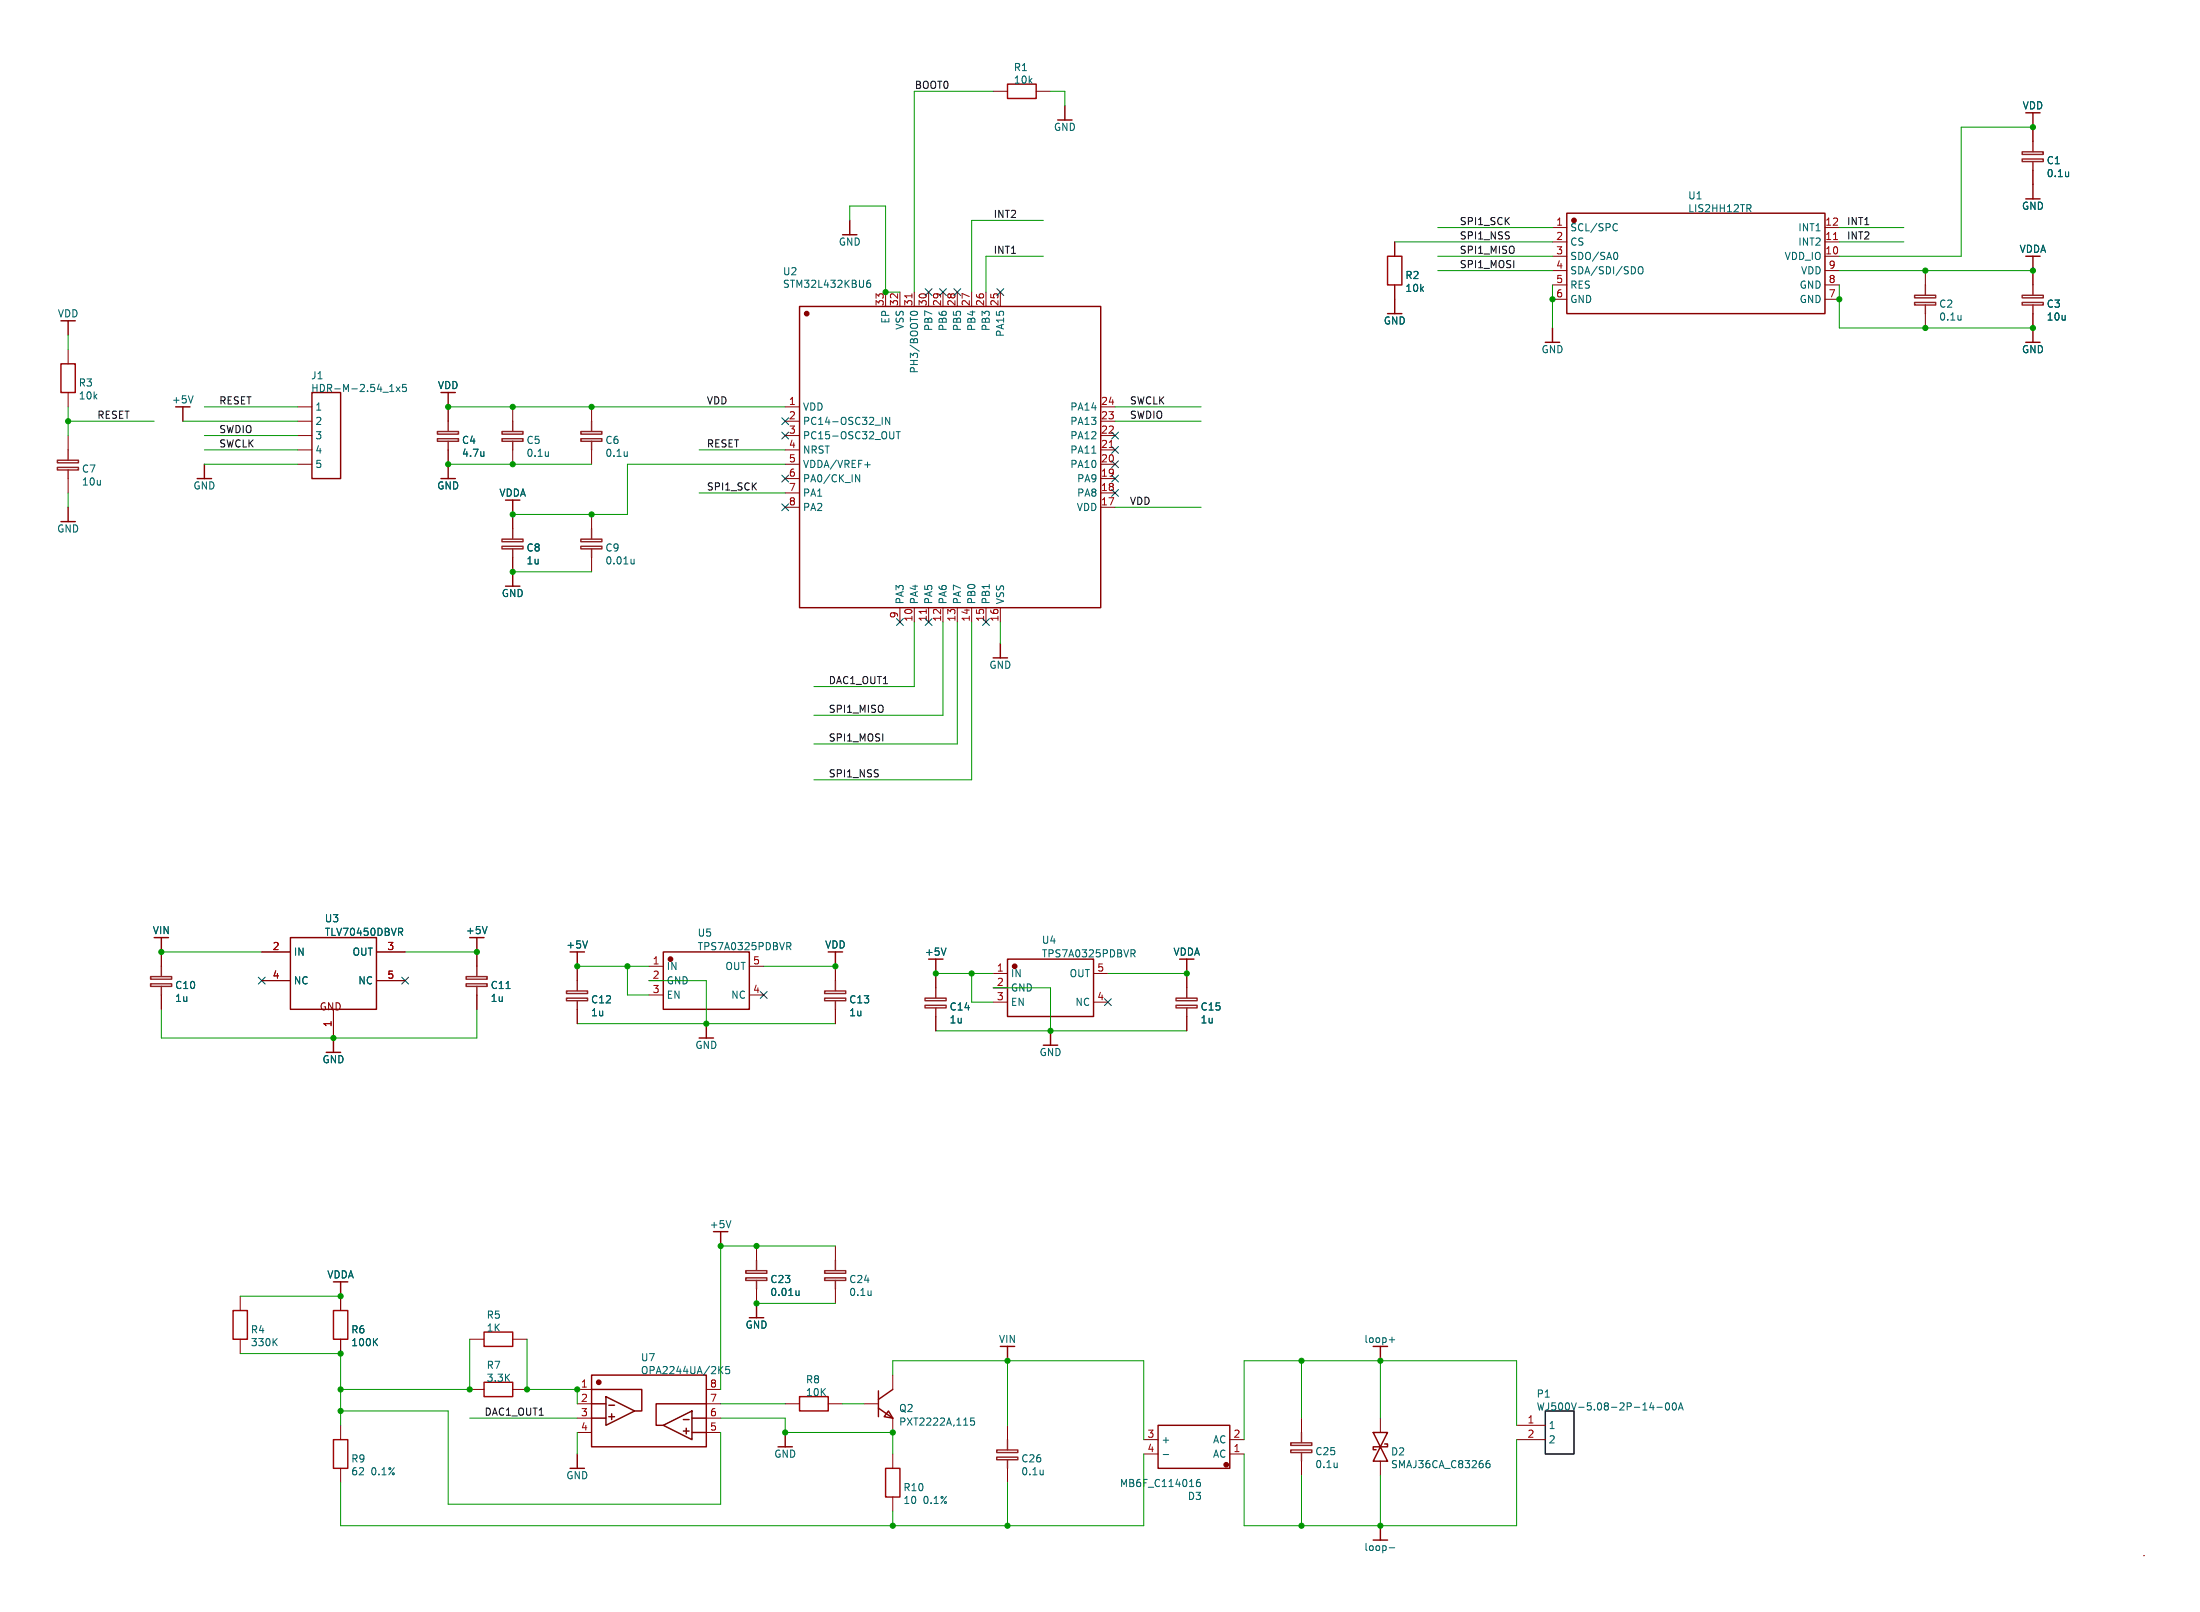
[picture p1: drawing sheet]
<svg xmlns="http://www.w3.org/2000/svg" width="390mm" height="285mm" viewBox="0 0 390 285" stroke-linecap="round" stroke-linejoin="round" font-family="sans-serif">
<g fill="none" stroke="#840000" stroke-width=".18">
<path d="M175.9 16.2h2.5M183.5 16.2h2.6M360 22.5v2.6M360 30.1v2.6M156.8 51.7v2.6M159.4 51.7v2.6M161.9 51.7v2.6M164.5 51.7v2.6M167 51.7v2.6M169.5 51.7v2.6M172.1 51.7v2.6M174.6 51.7v2.6"/>
<path d="M177.2 51.7v2.6M247 42.8v2.6M247 50.5v2.5M275 40.3h2.5M275 45.4h2.5M275 42.8h2.5M275 47.9h2.5M275 50.5h2.5M275 53h2.5M323.2 40.3h2.6M323.2 45.4h2.6M323.2 42.8h2.6"/>
<path d="M323.2 47.9h2.6M323.2 50.5h2.6M323.2 53h2.6M341 47.9v2.6M341 55.5v2.6M360 47.9v2.6M360 55.5v2.6M12.1 61.9v2.5M12.1 69.5v2.5M12.1 77.1v2.6M52.7 72h2.5M52.7 74.6h2.5"/>
<path d="M52.7 79.7h2.5M52.7 77.1h2.5M79.4 72v2.6M79.4 79.7v2.5M90.8 72v2.6M90.8 79.7v2.5M104.8 72v2.6M104.8 79.7v2.5M139.1 72h2.5M139.1 74.6h2.5M139.1 79.7h2.5M139.1 77.1h2.5"/>
<path d="M194.9 72h2.6M194.9 74.6h2.6M194.9 79.7h2.6M194.9 77.1h2.6M12.1 84.7v2.6M52.7 82.2h2.5M90.8 91.1v2.5M90.8 98.7v2.6M104.8 91.1v2.5M104.8 98.7v2.6M139.1 89.8h2.5M139.1 87.3h2.5"/>
<path d="M139.1 84.7h2.5M139.1 82.2h2.5M194.9 89.8h2.6M194.9 87.3h2.6M194.9 84.7h2.6M194.9 82.2h2.6M159.4 107.6v2.5M161.9 107.6v2.5M164.5 107.6v2.5M167 107.6v2.5M169.5 107.6v2.5M172.1 107.6v2.5"/>
<path d="M174.6 107.6v2.5M177.2 107.6v2.5M28.6 168.6v2.5M28.6 176.2v2.5M46.4 173.6h5M46.4 168.6h5M59.1 178.7v5.1M66.7 173.6h5.1M66.7 168.6h5.1M84.5 168.6v2.5M84.5 176.2v2.5M102.2 171.1v2.5"/>
<path d="M102.2 178.7v2.6M114.9 171.1h2.6M114.9 173.6h2.6M114.9 176.2h2.6M132.7 171.1h2.6M132.7 176.2h2.6M148 171.1v2.5M148 178.7v2.6M165.7 172.4v2.5M165.7 180v2.5M175.9 172.4h2.5M175.9 174.9h2.5"/>
<path d="M175.9 177.5h2.5M193.7 172.4h2.5M193.7 177.5h2.5M210.2 172.4v2.5M210.2 180v2.5M42.5 229.5v2.6M42.5 237.1v2.6M60.3 229.5v2.6M60.3 237.1v2.6M83.2 237.1h2.5M90.8 237.1h2.5M134 220.6v2.6"/>
<path d="M134 228.3v2.5M148 220.6v2.6M148 228.3v2.5M60.3 252.4v2.5M83.2 246h2.5M90.8 246h2.5M102.2 246h2.6M102.2 248.6h2.6M102.2 251.1h2.6M102.2 253.7h2.6M125.1 246h2.5M125.1 248.6h2.5"/>
<path d="M125.1 251.1h2.5M125.1 253.7h2.5M139.1 248.6h2.5M146.7 248.6h2.5M153 248.6h2.6M158.1 243.5v2.5M158.1 251.1v2.6M158.1 257.5v2.5M178.4 252.4v2.5M202.6 257.5h2.5M202.6 254.9h2.5M217.8 257.5h2.5"/>
<path d="M217.8 254.9h2.5M230.5 251.1v2.6M230.5 258.7v2.6M244.5 251.1v2.6M244.5 258.7v2.6M268.6 254.9h5.1M268.6 252.4h5.1M60.3 260v2.5M158.1 265.1v2.5M178.4 260v2.5M379.6 275.5h.1"/>
</g>
<g fill="none" stroke="#8d2323" stroke-width=".25">
<path d="M358.1 28.2h3.8v.4h-3.8zM358.1 26.9h3.8v.4h-3.8zM360 25.1v1.7M360 28.6v1.5M339.1 53.6h3.7v.4h-3.7zM339.1 52.3h3.7v.4h-3.7zM341 50.5v1.7M341 54v1.5M358.1 53.6h3.8v.4h-3.8zM358.1 52.3h3.8v.4h-3.8zM360 50.5v1.7M360 54v1.5"/>
<path d="M12.1 79.7v1.7M77.5 77.7h3.7v.4h-3.7zM77.5 76.4h3.7v.5h-3.7zM79.4 74.6v1.8M79.4 78.1v1.6M88.9 77.7h3.7v.4h-3.7zM88.9 76.4h3.7v.5h-3.7zM90.8 74.6v1.8M90.8 78.1v1.6M102.9 77.7h3.7v.4h-3.7zM102.9 76.4h3.7v.5h-3.7zM104.8 74.6v1.8"/>
<path d="M104.8 78.1v1.6M10.2 82.8h3.7v.4h-3.7zM10.2 81.5h3.7v.5h-3.7zM12.1 83.2v1.5M88.9 96.7h3.7v.5h-3.7zM88.9 95.5h3.7v.4h-3.7zM90.8 93.6v1.8M90.8 97.2v1.5M102.9 96.7h3.7v.5h-3.7zM102.9 95.5h3.7v.4h-3.7zM104.8 93.6v1.8M104.8 97.2v1.5"/>
<path d="M26.7 174.2h3.7v.5h-3.7zM26.7 172.9h3.7v.5h-3.7zM28.6 171.1v1.8M28.6 174.7v1.5M82.5 174.2h3.8v.5h-3.8zM82.5 172.9h3.8v.5h-3.8zM84.5 171.1v1.8M84.5 174.7v1.5M100.3 176.7h3.8v.5h-3.8zM100.3 175.5h3.8v.4h-3.8zM102.2 173.6v1.8M102.2 177.2v1.5"/>
<path d="M146 176.7h3.8v.5h-3.8zM146 175.5h3.8v.4h-3.8zM148 173.6v1.8M148 177.2v1.5M163.8 178h3.8v.5h-3.8zM163.8 176.7h3.8v.5h-3.8zM165.7 174.9v1.8M165.7 178.5v1.5M208.3 178h3.7v.5h-3.7zM208.3 176.7h3.7v.5h-3.7zM210.2 174.9v1.8M210.2 178.5v1.5"/>
<path d="M132.1 226.3h3.7v.4h-3.7zM132.1 225h3.7v.5h-3.7zM134 223.2v1.8M134 226.7v1.6M146 226.3h3.8v.4h-3.8zM146 225h3.8v.5h-3.8zM148 223.2v1.8M148 226.7v1.6M176.5 258h3.8v.5h-3.8zM176.5 256.8h3.8v.4h-3.8zM178.4 254.9v1.8M178.4 258.5v1.5"/>
<path d="M228.6 256.8h3.7v.4h-3.7zM228.6 255.5h3.7v.4h-3.7zM230.5 253.7v1.7M230.5 257.2v1.5"/>
</g>
<g fill="none" stroke="#840000" stroke-width=".25">
<path d="M188.6 18.7v2.5M360 20v2.5M150.5 39v2.6M187.3 21.2h2.6M358.8 35.2h2.5M360 32.7v2.5M12.1 56.8v2.5M149.2 41.6h2.6M245.7 55.5h2.6M247 53v2.5M275 58.1v2.5M360 45.4v2.5"/>
<path d="M360 58.1v2.5M32.4 72v2.6M79.4 69.5v2.5M273.7 60.6h2.5M358.8 60.6h2.5M10.8 92.4h2.5M12.1 89.8v2.6M34.9 84.7h2.6M36.2 82.2v2.5M78.1 84.7h2.5M79.4 82.2v2.5M90.8 88.6v2.5"/>
<path d="M89.5 103.8h2.6M90.8 101.3v2.5M175.9 116.5h2.5M177.2 114v2.5M28.6 166v2.6M84.5 166v2.6M102.2 168.6v2.5M148 168.6v2.5M165.7 169.8v2.6M210.2 169.8v2.6M57.8 186.3h2.5M59.1 183.8v2.5"/>
<path d="M123.8 183.8h2.6M125.1 181.3v2.5M184.8 185.1h2.5M186.1 182.5v2.6M127.6 218.1v2.5M60.3 227v2.5M132.7 233.3h2.6M134 230.8v2.5M178.4 238.4v2.6M244.5 238.4v2.6M102.2 257.5v2.5M104.8 246h8.9v3.8h-1.3"/>
<path d="M104.8 251.1h2.5M104.8 248.6h2.5M122.6 251.1h2.5M122.6 253.7h2.5M125.1 248.6h-8.9v3.8h1.3M137.8 256.2h2.5M139.1 253.7v2.5M101 260h2.5M243.2 272.7h2.5M244.5 270.2v2.5"/>
</g>
<g fill="none" stroke="#006464" stroke-width=".18">
<path d="M286.1 39.6l.3 .1M309.7 36.9l.4 .6M309.9 36.2l.2 .3v.3l-.2 .1M366.4 30.4v.9M366.4 31.2h-.1M154.1 49.6l-.4 .1a.86 .86 0 0 0 0 1.2l.4-.1 .1-.5-.2-.2h-.3l-.2 .2M161.5 55.8l-.3-.3a.68 .68 0 0 1 .7-.4 .68 .68 0 0 1 .6 .4l-.2 .3M286.2 44.7a.79 .79 0 0 1 0 1.3M286.4 40.8l-.3 .1M290.2 47.4l.2-.2a.43 .43 0 0 1 .6 .4v.5a.42 .42 0 0 1-.4 .4 .42 .42 0 0 1-.5-.4zM347.3 55.8v.9M347.3 56.6h.1"/>
<path d="M34.2 70.1l-.4 1.3M69 69.3h.8M69.3 68.3l.1-.2v1.2M70.2 68.5l.6 .8M70.8 68.5l-.6 .8M71.9 68.1h-.6v.6l.1-.1h.5l.1 .2-.1 .4-.2 .1-.4-.1M85.7 80v.8M97.1 80v.8M111.1 80v.8M156.2 73.9v1.3M157.6 73.9v1.3l-.8-1.3v1.3M158.3 76.4v1.1l-.1 .1"/>
<path d="M158.7 76.4h.7M159.1 76.4v1.3M85.7 80.7l-.1 .1M97.1 80.7v.1M111.1 80.7l-.1 .1M112.3 99v.9M112.3 99.7l-.4 .2M151.5 84.1l.8 1.2v-1.2M153.2 82.3h.9M193.4 80.2h.7M70.6 164.4h.5l.2 .2-.1 .4h-.6M70.9 165l.4 .6"/>
<path d="M86.3 164.1l-.5 1.2M89.6 175h.8M104 166.6l-.4 1.3M139.3 166.9h.5l.3 .2-.1 .4-.7 .1M139.7 167.6l.4 .6M167.5 167.9l-.4 1.2M200.3 168.2h.5l.2 .2-.1 .4h-.6M200.6 168.8l.4 .6M129.4 216.1l-.4 1.3M48.5 237.6l.6 .7M49.1 237l-.7 .8M66.3 237.6l.6 .7"/>
<path d="M66.9 237l-.8 .8M141.5 228.6v.8M141.5 229.3l-.3 .1M154.3 228.6v.8M154.3 229.3h-.1M246 237.2h1M246.5 236.8v.9M127.5 242.5l.5 .7M128 242l-.7 .7M129.2 242h-.6l-.1 .6 .2-.1h.4l.1 .2v.4l-.2 .1-.5-.1M172.5 251.1h-.6v.6l.2-.1h.4l.1 .2-.1 .4-.1 .2-.5-.2M206 257.6h1"/>
<path d="M236.8 259v.9M236.8 259.8h.1M263.8 258.6l-.4 .1a.86 .86 0 0 0 0 1.2l.4-.1 .1-.4-.2-.3-.4 .1-.1 .2M292.5 248.3l-.3 1h.8M292.8 248.8v.9M293.4 249.2h1M295.1 248.5l.2-.1a.68 .68 0 0 1 .4 .6 .68 .68 0 0 1-.4 .7 .84 .84 0 0 1-.2-1.2zM296.3 248.5l.2-.1a.68 .68 0 0 1 .4 .6 .68 .68 0 0 1-.4 .7l-.2-.1-.1-.4zM297.3 249.7l.4-1.3 .4 1.3M297.4 249.3h.6M184.8 260.3v.9M184.8 261l-.1 .1"/>
<path d="M212.5 262h-.4a.86 .86 0 0 0 0 1.2l.5-.1v-.4l-.2-.2h-.4l-.1 .2M246 274.1h1"/>
</g>
<g fill="none" stroke="#800" stroke-width=".25">
<path d="M277.5 37.8h45.7v17.7h-45.7zM141.6 54.3h53.3v53.3h-53.3zM55.2 69.5h5.1v15.2h-5.1zM51.4 166h15.3v12.7h-15.3zM117.5 168.6h15.2v10.1h-15.2zM178.4 169.8h15.3v10.2h-15.3zM104.8 243.5h20.3v12.7h-20.3zM155.6 249.3l2.5 1.8M155.6 246.3v4.6M157.4 249.8l.7 1.3-1.5-.2zM158.1 246l-2.5 1.8M205.1 252.4h12.7v7.6h-12.7z"/>
<path d="M243.2 253.7h2.5l-1.2 2.5zM244.5 256.2l1.2 2.5h-2.5zM245.2 255.7h.5v.5h-2.5v.5h.5"/>
</g>
<g fill="#800" stroke="#800" stroke-width=".25">
<circle cx="278.8" cy="39" r=".38"/>
<circle cx="179.7" cy="171.1" r=".38"/>
<circle cx="118.7" cy="169.8" r=".38"/>
<circle cx="142.9" cy="55.5" r=".38"/>
<circle cx="217.2" cy="259.4" r=".38"/>
<circle cx="106" cy="244.8" r=".38"/>
</g>
<path d="M161.5 52v.8M324.7 42.4h.8M196.5 79.2h.7M164 107.9v.7" fill="none" stroke="#a90000" stroke-width=".18"/>
<path d="M178.4 14.9h5.1v2.5h-5.1zM245.7 45.4h2.6v5.1h-2.6zM10.8 64.4h2.5v5.1h-2.5zM41.3 232.1h2.5v5h-2.5zM59.1 232.1h2.5v5h-2.5zM85.7 235.9h5.1v2.5h-5.1zM59.1 254.9h2.5v5.1h-2.5zM85.7 244.8h5.1v2.5h-5.1zM141.6 247.3h5.1v2.5h-5.1zM156.8 260h2.6v5.1h-2.6z" fill="none" stroke="#a00000" stroke-width=".25"/>
<path d="M107.3 247.3l5.1 2.5-5.1 2.6zM107.8 250.9h1M107.8 248.8h1M108.3 250.4v1M117.5 252.4l5.1-2.6v5.1zM121 253.4h1M121 251.4h1M121.5 252.9v1" fill="none" stroke="#600" stroke-width=".25"/>
<path d="M273.7 249.8h5.1v7.7h-5.1z" fill="none" stroke="#000" stroke-width=".25"/>
<g fill="none" stroke="#009600" stroke-width=".18">
<path d="M175.9 16.2h-14v35.5M186.1 16.2h2.5v2.5M150.5 39v-2.5h6.3v15.2h2.6M184.8 39h-12.7v12.7M360 22.5h-12.7v22.9h-21.5M12.1 59.3v2.6M184.8 45.4h-10.2v6.3M247 42.8h28M254.6 47.9h20.4M254.6 45.4h20.4M254.6 40.3h20.4M275 50.5v7.6"/>
<path d="M325.8 50.5v7.6h34.2M325.8 47.9h34.2M325.8 42.8h11.4M325.8 40.3h11.4M12.1 74.6h15.2M12.1 72v5.1M32.4 74.6h20.3M36.2 79.7h16.5M36.2 72h16.5M36.2 77.1h16.5M79.4 72h59.7M123.8 79.7h15.3"/>
<path d="M197.5 72h15.2M197.5 74.6h15.2M12.1 87.3v2.5M36.2 82.2h16.5M79.4 82.2h25.4M123.8 87.3h15.3M139.1 82.2h-28v8.9h-20.3M197.5 89.8h15.2M90.8 101.3h14M161.9 110.1v11.5h-17.8M167 110.1v16.6h-22.9M169.5 110.1v21.6h-25.4"/>
<path d="M172.1 110.1v28h-28M177.2 110.1v3.9M28.6 168.6h17.8M28.6 178.7v5.1h55.9v-5.1M71.8 168.6h12.7M102.2 171.1h12.7M111.1 171.1v5.1h3.8M114.9 173.6h10.2v7.7M135.3 171.1h12.7M165.7 172.4h10.2M172.1 172.4v5.1h3.8M175.9 174.9h10.2v7.6"/>
<path d="M196.2 172.4h14M102.2 181.3h45.8M165.7 182.5h44.5M42.5 239.7h17.8v12.7M42.5 229.5h17.8M83.2 237.1v8.9h-22.9M93.3 237.1v8.9h8.9v2.6M134 230.8h14M148 220.6h-20.4v25.4M60.3 249.8h19.1v16.6h48.2v-12.7M83.2 251.1h19M102.2 253.7v3.8"/>
<path d="M127.6 251.1h11.5v2.6h19v3.8M127.6 248.6h11.5M149.2 248.6h3.8M158.1 243.5v-2.5h44.5v13.9M178.4 241v11.4M202.6 257.5v12.7h-142.3v-7.7M230.5 241v10.1M244.5 241v10.1M268.6 252.4v-11.4h-48.3v13.9M268.6 254.9v15.3h-48.3v-12.7M158.1 267.6v2.6M178.4 262.5v7.7"/>
<path d="M230.5 261.3v8.9M244.5 261.3v8.9"/>
</g>
<g fill="none" stroke="#000084" stroke-width=".18">
<path d="M163.9 51.1l1.2 1.2M165.1 51.1l-1.2 1.2M166.4 51.1l1.2 1.2M167.6 51.1l-1.2 1.2M168.9 51.1l1.3 1.2M170.2 51.1l-1.3 1.2M176.6 51.1l1.2 1.2M177.8 51.1l-1.2 1.2M138.5 76.5l1.2 1.2M138.5 74l1.2 1.2M139.7 76.5l-1.2 1.2M139.7 74l-1.2 1.2"/>
<path d="M196.9 76.5l1.2 1.2M196.9 79.1l1.2 1.2M198.1 76.5l-1.2 1.2M198.1 79.1l-1.2 1.2M138.5 84.1l1.2 1.3M138.5 89.2l1.2 1.2M139.7 84.1l-1.2 1.3M139.7 89.2l-1.2 1.2M196.9 81.6l1.2 1.2M196.9 86.7l1.2 1.2M196.9 84.1l1.2 1.3M198.1 81.6l-1.2 1.2"/>
<path d="M198.1 86.7l-1.2 1.2M198.1 84.1l-1.2 1.3M158.8 109.5l1.2 1.3M160 109.5l-1.2 1.3M163.9 109.5l1.2 1.3M165.1 109.5l-1.2 1.3M174 109.5l1.2 1.3M175.2 109.5l-1.2 1.3M45.7 173l1.3 1.3M47 173l-1.3 1.3M71.1 173l1.3 1.3M72.4 173l-1.3 1.3"/>
<path d="M134.6 175.6l1.3 1.2M135.9 175.6l-1.3 1.2M195.6 176.8l1.2 1.3M196.8 176.8l-1.2 1.3"/>
</g>
<g fill="#009600" stroke="#009600" stroke-width=".18">
<circle cx="360" cy="22.5" r=".46"/>
<circle cx="325.8" cy="53" r=".46"/>
<circle cx="275" cy="53" r=".46"/>
<circle cx="341" cy="58.1" r=".46"/>
<circle cx="341" cy="47.9" r=".46"/>
<circle cx="360" cy="47.9" r=".46"/>
<circle cx="360" cy="58.1" r=".46"/>
<circle cx="230.5" cy="270.2" r=".46"/>
<circle cx="210.2" cy="172.4" r=".46"/>
<circle cx="244.5" cy="270.2" r=".46"/>
<circle cx="178.4" cy="241" r=".46"/>
<circle cx="158.1" cy="253.7" r=".46"/>
<circle cx="244.5" cy="241" r=".46"/>
<circle cx="158.1" cy="270.2" r=".46"/>
<circle cx="178.4" cy="270.2" r=".46"/>
<circle cx="230.5" cy="241" r=".46"/>
<circle cx="186.1" cy="182.5" r=".46"/>
<circle cx="90.8" cy="72" r=".46"/>
<circle cx="90.8" cy="91.1" r=".46"/>
<circle cx="90.8" cy="101.3" r=".46"/>
<circle cx="104.8" cy="91.1" r=".46"/>
<circle cx="104.8" cy="72" r=".46"/>
<circle cx="156.8" cy="51.7" r=".46"/>
<circle cx="148" cy="171.1" r=".46"/>
<circle cx="125.1" cy="181.3" r=".46"/>
<circle cx="165.7" cy="172.4" r=".46"/>
<circle cx="111.1" cy="171.1" r=".46"/>
<circle cx="134" cy="220.6" r=".46"/>
<circle cx="127.6" cy="220.6" r=".46"/>
<circle cx="139.1" cy="253.7" r=".46"/>
<circle cx="134" cy="230.8" r=".46"/>
<circle cx="60.3" cy="229.5" r=".46"/>
<circle cx="83.2" cy="246" r=".46"/>
<circle cx="60.3" cy="249.8" r=".46"/>
<circle cx="60.3" cy="246" r=".46"/>
<circle cx="60.3" cy="239.7" r=".46"/>
<circle cx="102.2" cy="246" r=".46"/>
<circle cx="93.3" cy="246" r=".46"/>
<circle cx="28.6" cy="168.6" r=".46"/>
<circle cx="84.5" cy="168.6" r=".46"/>
<circle cx="59.1" cy="183.8" r=".46"/>
<circle cx="172.1" cy="172.4" r=".46"/>
<circle cx="102.2" cy="171.1" r=".46"/>
<circle cx="12.1" cy="74.6" r=".46"/>
<circle cx="90.8" cy="82.2" r=".46"/>
<circle cx="79.4" cy="72" r=".46"/>
<circle cx="79.4" cy="82.2" r=".46"/>
</g>
<g font-size="1.8" fill="#0f0f0f">
<text x="161.9" y="15.8">BOOT0</text>
<text x="175.9" y="38.7">INT2</text>
<text x="258.4" y="39.9">SPI1_SCK</text>
<text x="327" y="39.9">INT1</text>
<text x="175.9" y="45">INT1</text>
<text x="258.4" y="42.5">SPI1_NSS</text>
<text x="258.4" y="47.6">SPI1_MOSI</text>
<text x="258.4" y="45">SPI1_MISO</text>
<text x="327" y="42.5">INT2</text>
<text x="38.7" y="71.7">RESET</text>
<text x="125.1" y="71.7">VDD</text>
<text x="200" y="71.7">SWCLK</text>
<text x="17.1" y="74.2">RESET</text>
<text x="38.7" y="76.8">SWDIO</text>
<text x="200" y="74.2">SWDIO</text>
<text x="38.7" y="79.3">SWCLK</text>
<text x="125.1" y="79.3">RESET</text>
<text x="125.1" y="86.9">SPI1_SCK</text>
<text x="200" y="89.5">VDD</text>
<text x="146.7" y="121.2">DAC1_OUT1</text>
<text x="146.7" y="131.4">SPI1_MOSI</text>
<text x="146.7" y="126.3">SPI1_MISO</text>
<text x="146.7" y="137.7">SPI1_NSS</text>
<text x="85.7" y="250.8">DAC1_OUT1</text>
</g>
<g font-size="1.8" fill="#006464">
<text x="179.5" y="12.8">R1</text>
<text x="179.5" y="15">10k</text>
<text x="186.6" y="23.4">GND</text>
<text x="358.1" y="19.6">VDD</text>
<text x="362.4" y="29.3">C1</text>
<text x="298.9" y="35.5">U1</text>
<text x="362.4" y="31.6">0.1u</text>
<text x="278" y="41.2">SCL/SPC</text>
<text x="298.9" y="37.8">LIS2HH12TR</text>
<text x="318.4" y="41.2">INT1</text>
<text x="358" y="37.3">GND</text>
<text x="148.5" y="43.7">GND</text>
<text x="278" y="43.7">CS</text>
<text x="278" y="46.2">SDO/SA0</text>
<text x="316" y="46.2">VDD_IO</text>
<text x="318.4" y="43.7">INT2</text>
<text x="357.6" y="45">VDDA</text>
<text x="138.6" y="51.2">STM32L432KBU6</text>
<text x="138.6" y="48.9">U2</text>
<text x="248.8" y="49.6">R2</text>
<text x="248.8" y="51.9">10k</text>
<text x="278" y="48.8">SDA/SDI/SDO</text>
<text x="278" y="51.3">RES</text>
<text x="278" y="53.9">GND</text>
<text x="318.6" y="53.9">GND</text>
<text x="318.6" y="51.3">GND</text>
<text x="318.9" y="48.8">VDD</text>
<text x="10.1" y="56.4">VDD</text>
<text x="157.7" y="57.4" transform="rotate(-90 157.7 57.4)">EP</text>
<text x="160.2" y="58.5" transform="rotate(-90 160.2 58.5)">VSS</text>
<text x="165.3" y="58.7" transform="rotate(-90 165.3 58.7)">PB7</text>
<text x="167.9" y="58.7" transform="rotate(-90 167.9 58.7)">PB6</text>
<text x="170.4" y="58.7" transform="rotate(-90 170.4 58.7)">PB5</text>
<text x="172.9" y="58.7" transform="rotate(-90 172.9 58.7)">PB4</text>
<text x="175.5" y="58.7" transform="rotate(-90 175.5 58.7)">PB3</text>
<text x="178" y="59.8" transform="rotate(-90 178 59.8)">PA15</text>
<text x="245" y="57.7">GND</text>
<text x="343.3" y="54.7">C2</text>
<text x="343.3" y="57">0.1u</text>
<text x="362.4" y="54.7">C3</text>
<text x="362.4" y="57">10u</text>
<text x="272.9" y="62.7">GND</text>
<text x="358" y="62.7">GND</text>
<text x="13.9" y="68.7">R3</text>
<text x="13.9" y="70.9">10k</text>
<text x="30.3" y="71.6">+5V</text>
<text x="55" y="67.4">J1</text>
<text x="55" y="69.6">HDR-M-2.54_1x5</text>
<text x="77.5" y="69.1">VDD</text>
<text x="162.8" y="66.2" transform="rotate(-90 162.8 66.2)">PH3/BOOT0</text>
<text x="55.8" y="72.9">1</text>
<text x="55.8" y="75.4">2</text>
<text x="55.8" y="78">3</text>
<text x="142.1" y="72.9">VDD</text>
<text x="142.1" y="75.4">PC14-OSC32_IN</text>
<text x="142.1" y="78">PC15-OSC32_OUT</text>
<text x="189.5" y="78">PA12</text>
<text x="189.5" y="75.4">PA13</text>
<text x="189.5" y="72.9">PA14</text>
<text x="14.4" y="83.9">C7</text>
<text x="55.8" y="80.5">4</text>
<text x="55.8" y="83.1">5</text>
<text x="81.7" y="78.8">C4</text>
<text x="81.7" y="81.1">4.7u</text>
<text x="93.2" y="78.8">C5</text>
<text x="93.2" y="81.1">0.1u</text>
<text x="107.1" y="78.8">C6</text>
<text x="107.1" y="81.1">0.1u</text>
<text x="142.1" y="80.5">NRST</text>
<text x="142.1" y="83.1">VDDA/VREF+</text>
<text x="189.5" y="83.1">PA10</text>
<text x="189.5" y="80.5">PA11</text>
<text x="14.4" y="86.2">10u</text>
<text x="34.2" y="86.9">GND</text>
<text x="77.3" y="86.9">GND</text>
<text x="88.3" y="88.1">VDDA</text>
<text x="142.1" y="85.6">PA0/CK_IN</text>
<text x="142.1" y="88.1">PA1</text>
<text x="190.7" y="88.1">PA8</text>
<text x="190.7" y="85.6">PA9</text>
<text x="10" y="94.5">GND</text>
<text x="142.1" y="90.7">PA2</text>
<text x="190.6" y="90.7">VDD</text>
<text x="93.2" y="97.9">C8</text>
<text x="93.2" y="100.1">1u</text>
<text x="107.1" y="97.9">C9</text>
<text x="107.1" y="100.1">0.01u</text>
<text x="88.8" y="105.9">GND</text>
<text x="160.2" y="107.1" transform="rotate(-90 160.2 107.1)">PA3</text>
<text x="162.8" y="107.1" transform="rotate(-90 162.8 107.1)">PA4</text>
<text x="165.3" y="107.1" transform="rotate(-90 165.3 107.1)">PA5</text>
<text x="167.9" y="107.1" transform="rotate(-90 167.9 107.1)">PA6</text>
<text x="170.4" y="107.1" transform="rotate(-90 170.4 107.1)">PA7</text>
<text x="172.9" y="107.1" transform="rotate(-90 172.9 107.1)">PB0</text>
<text x="175.5" y="107.1" transform="rotate(-90 175.5 107.1)">PB1</text>
<text x="178" y="107.1" transform="rotate(-90 178 107.1)">VSS</text>
<text x="175.1" y="118.6">GND</text>
<text x="27" y="165.6">VIN</text>
<text x="57.4" y="163.5">U3</text>
<text x="57.4" y="165.9">TLV70450DBVR</text>
<text x="82.4" y="165.6">+5V</text>
<text x="123.5" y="166.1">U5</text>
<text x="184.4" y="167.3">U4</text>
<text x="51.9" y="169.4">IN</text>
<text x="62.3" y="169.4">OUT</text>
<text x="100.2" y="168.2">+5V</text>
<text x="118" y="172">IN</text>
<text x="123.5" y="168.5">TPS7A0325PDBVR</text>
<text x="128.4" y="172">OUT</text>
<text x="146" y="168.2">VDD</text>
<text x="163.7" y="169.4">+5V</text>
<text x="178.9" y="173.2">IN</text>
<text x="184.4" y="169.7">TPS7A0325PDBVR</text>
<text x="189.3" y="173.2">OUT</text>
<text x="207.7" y="169.4">VDDA</text>
<text x="30.9" y="177.6">1u</text>
<text x="30.9" y="175.3">C10</text>
<text x="51.9" y="174.5">NC</text>
<text x="63.4" y="174.5">NC</text>
<text x="86.8" y="177.6">1u</text>
<text x="86.8" y="175.3">C11</text>
<text x="104.6" y="177.9">C12</text>
<text x="118" y="174.5">GND</text>
<text x="118" y="177">EN</text>
<text x="129.4" y="177">NC</text>
<text x="150.3" y="177.9">C13</text>
<text x="168.1" y="179.1">C14</text>
<text x="178.9" y="175.8">GND</text>
<text x="178.9" y="178.3">EN</text>
<text x="190.4" y="178.3">NC</text>
<text x="212.5" y="179.1">C15</text>
<text x="104.6" y="180.2">1u</text>
<text x="123.1" y="185.9">GND</text>
<text x="150.3" y="180.2">1u</text>
<text x="168.1" y="181.4">1u</text>
<text x="212.5" y="181.4">1u</text>
<text x="57" y="188.5">GND</text>
<text x="184" y="187.2">GND</text>
<text x="125.6" y="217.7">+5V</text>
<text x="57.9" y="226.6">VDDA</text>
<text x="136.3" y="227.4">C23</text>
<text x="150.3" y="227.4">C24</text>
<text x="86.1" y="233.7">R5</text>
<text x="136.3" y="229.7">0.01u</text>
<text x="150.3" y="229.7">0.1u</text>
<text x="44.3" y="236.3">R4</text>
<text x="44.3" y="238.6">330K</text>
<text x="62.1" y="236.3">R6</text>
<text x="62.1" y="238.6">100K</text>
<text x="86.1" y="236">1K</text>
<text x="131.9" y="235.5">GND</text>
<text x="176.8" y="238">VIN</text>
<text x="241.5" y="238">loop+</text>
<text x="86.1" y="242.6">R7</text>
<text x="86.1" y="244.9">3.3K</text>
<text x="113.4" y="243.5">OPA2244UA/2K5</text>
<text x="113.4" y="241.2">U7</text>
<text x="142.6" y="245.2">R8</text>
<text x="142.6" y="247.4">10K</text>
<text x="159.1" y="250.2">Q2</text>
<text x="272.1" y="247.7">P1</text>
<text x="272.1" y="250">WJ500V-5.08-2P-14-00A</text>
<text x="159.1" y="252.6">PXT2222A,115</text>
<text x="205.6" y="255.8">+</text>
<text x="214.7" y="255.8">AC</text>
<text x="232.9" y="257.9">C25</text>
<text x="246.3" y="257.9">D2</text>
<text x="274.2" y="253.2">1</text>
<text x="274.2" y="255.8">2</text>
<text x="62.1" y="259.2">R9</text>
<text x="62.1" y="261.4">62</text>
<text x="65.7" y="261.4">0.1%</text>
<text x="100.2" y="262.1">GND</text>
<text x="137" y="258.3">GND</text>
<text x="180.8" y="259.2">C26</text>
<text x="180.8" y="261.4">0.1u</text>
<text x="198.2" y="263.5">MB6F_C114016</text>
<text x="214.7" y="258.3">AC</text>
<text x="232.9" y="260.2">0.1u</text>
<text x="246.3" y="260.2">SMAJ36CA_C83266</text>
<text x="159.9" y="264.3">R10</text>
<text x="159.9" y="266.5">10</text>
<text x="163.5" y="266.5">0.1%</text>
<text x="210.3" y="265.8">D3</text>
<text x="241.5" y="274.8">loop-</text>
</g>
<g font-size="1.8" fill="#a90000">
<text x="275.5" y="40">1</text>
<text x="323.2" y="40">12</text>
<text x="275.5" y="42.6">2</text>
<text x="275.5" y="45.1">3</text>
<text x="275.5" y="47.7">4</text>
<text x="323.2" y="45.1">10</text>
<text x="323.2" y="42.6">11</text>
<text x="323.8" y="47.7">9</text>
<text x="275.5" y="50.2">5</text>
<text x="275.5" y="52.7">6</text>
<text x="323.8" y="52.7">7</text>
<text x="323.8" y="50.2">8</text>
<text x="156.6" y="54.3" transform="rotate(-90 156.6 54.3)">33</text>
<text x="159.1" y="54.3" transform="rotate(-90 159.1 54.3)">32</text>
<text x="161.7" y="54.3" transform="rotate(-90 161.7 54.3)">31</text>
<text x="164.2" y="54.3" transform="rotate(-90 164.2 54.3)">30</text>
<text x="166.8" y="54.3" transform="rotate(-90 166.8 54.3)">29</text>
<text x="169.3" y="54.3" transform="rotate(-90 169.3 54.3)">28</text>
<text x="171.8" y="54.3" transform="rotate(-90 171.8 54.3)">27</text>
<text x="174.4" y="54.3" transform="rotate(-90 174.4 54.3)">26</text>
<text x="176.9" y="54.3" transform="rotate(-90 176.9 54.3)">25</text>
<text x="139.6" y="71.8">1</text>
<text x="194.9" y="71.8">24</text>
<text x="139.6" y="74.3">2</text>
<text x="139.6" y="76.9">3</text>
<text x="194.9" y="76.9">22</text>
<text x="194.9" y="74.3">23</text>
<text x="139.6" y="79.4">4</text>
<text x="139.6" y="82">5</text>
<text x="194.9" y="82">20</text>
<text x="194.9" y="79.4">21</text>
<text x="139.6" y="84.5">6</text>
<text x="139.6" y="87">7</text>
<text x="139.6" y="89.6">8</text>
<text x="194.9" y="89.6">17</text>
<text x="194.9" y="87">18</text>
<text x="194.9" y="84.5">19</text>
<text x="159.1" y="109.6" transform="rotate(-90 159.1 109.6)">9</text>
<text x="161.7" y="110.2" transform="rotate(-90 161.7 110.2)">10</text>
<text x="164.2" y="110.2" transform="rotate(-90 164.2 110.2)">11</text>
<text x="166.8" y="110.2" transform="rotate(-90 166.8 110.2)">12</text>
<text x="169.3" y="110.2" transform="rotate(-90 169.3 110.2)">13</text>
<text x="171.8" y="110.2" transform="rotate(-90 171.8 110.2)">14</text>
<text x="174.4" y="110.2" transform="rotate(-90 174.4 110.2)">15</text>
<text x="176.9" y="110.2" transform="rotate(-90 176.9 110.2)">16</text>
<text x="48.2" y="168.3">2</text>
<text x="48.2" y="173.4">4</text>
<text x="68.5" y="168.3">3</text>
<text x="68.5" y="173.4">5</text>
<text x="115.5" y="170.9">1</text>
<text x="115.5" y="173.4">2</text>
<text x="133.3" y="170.9">5</text>
<text x="176.5" y="172.1">1</text>
<text x="194.2" y="172.1">5</text>
<text x="115.5" y="175.9">3</text>
<text x="133.3" y="175.9">4</text>
<text x="176.5" y="174.7">2</text>
<text x="176.5" y="177.2">3</text>
<text x="194.2" y="177.2">4</text>
<text x="58.8" y="182" transform="rotate(-90 58.8 182)">1</text>
<text x="102.8" y="245.8">1</text>
<text x="125.7" y="245.8">8</text>
<text x="102.8" y="248.3">2</text>
<text x="102.8" y="250.9">3</text>
<text x="125.7" y="250.9">6</text>
<text x="125.7" y="248.3">7</text>
<text x="102.8" y="253.4">4</text>
<text x="125.7" y="253.4">5</text>
<text x="203.1" y="254.7">3</text>
<text x="203.1" y="257.2">4</text>
<text x="218.4" y="257.2">1</text>
<text x="218.4" y="254.7">2</text>
<text x="270.4" y="252.1">1</text>
<text x="270.4" y="254.7">2</text>
</g>
<text font-size="1.8" fill="#840000" x="56.5" y="179.1">GND</text>
</svg>
